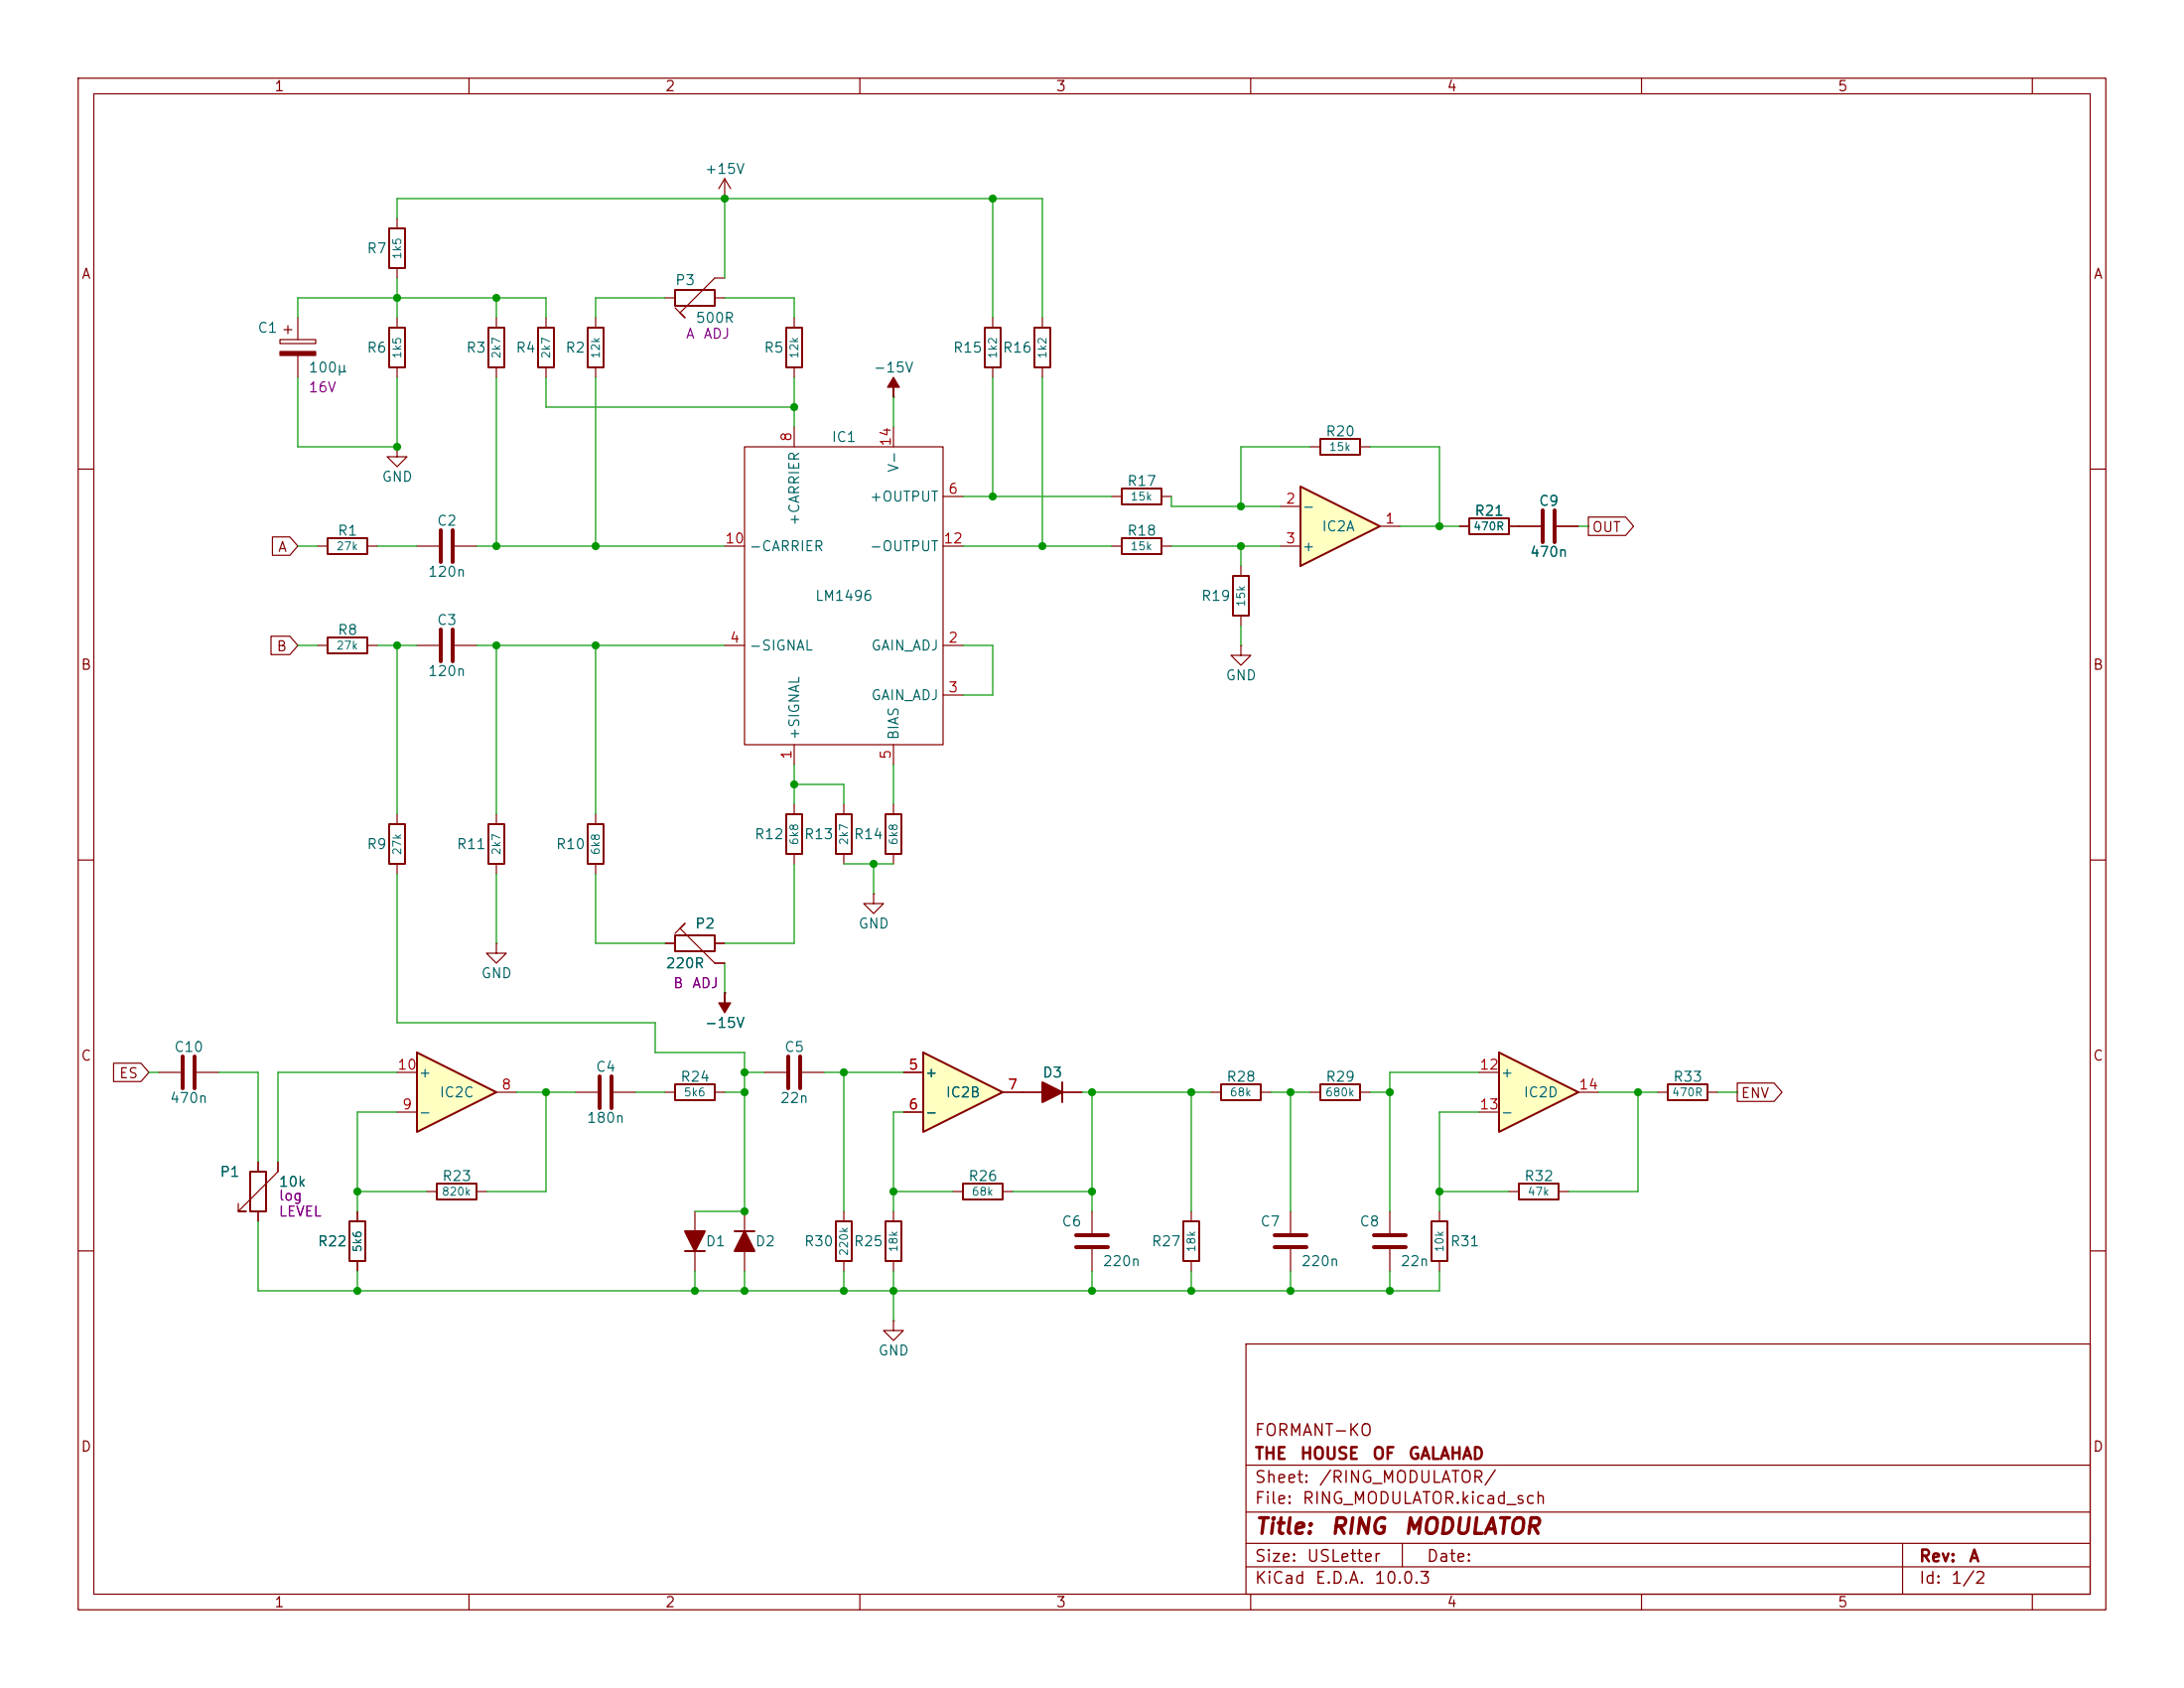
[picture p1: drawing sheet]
<svg xmlns="http://www.w3.org/2000/svg" width="279mm" height="216mm" viewBox="0 0 279 216" stroke-linecap="round" stroke-linejoin="round" font-family="sans-serif">
<g fill="none" stroke="#840000" stroke-width=".15">
<path d="M10 10h259.4v195.9h-259.4zM12 12h255.4v191.9h-255.4zM60 10v2M110 10v2M160 10v2M210 10v2M260 10v2M10 60h2M267.4 60h2M10 110h2M267.4 110h2M10 160h2"/>
<path d="M159.4 171.9h108v32h-108zM267.4 160h2M159.4 197.4h108M159.4 193.4h108M159.4 187.4h108M179.4 197.4v3M243.4 197.4v6.5M60 203.9v2M110 203.9v2M159.4 200.4h108M160 203.9v2M210 203.9v2"/>
<path d="M260 203.9v2"/>
</g>
<path d="M118.1 134.6l10.2 5.1-10.2 5.1z" fill="#ffffc2"/>
<path d="M49.8 29.2h2v5.1h-2zM75.2 41.9h2v5.1h-2zM143.5 68.8h5.1v2.1h-5.1zM143.5 62.5h5.1v2h-5.1zM49.8 105.4h2v5.1h-2zM62.5 105.4h2v5.1h-2zM75.2 105.4h2v5.1h-2zM86.4 119.6h5v2.1h-5zM86.4 138.7h5v2h-5zM118.1 134.6l10.2 5.1-10.2 5.1zM135.9 138.4v2.6M87.6 160h2.6" fill="none" stroke="#840000" stroke-width=".25"/>
<g fill="none" stroke="#840000" stroke-width=".15">
<path d="M50.8 27.9v1.3M50.8 34.3v1.3M92.7 25.4h.1M92.7 22.9l-.8 1.2M92.7 22.9l.8 1.2M92.7 22.9v2.5M76.2 40.6v1.3M76.2 47v1.3M142.2 69.9h1.3M142.2 63.5h1.3M148.6 69.9h1.3M148.6 63.5h1.3"/>
<path d="M50.8 104.1v1.3M50.8 110.5v1.3M63.5 104.1v1.3M63.5 110.5v1.3M76.2 104.1v1.3M76.2 110.5v1.3M86.4 119.4l1.2-1.3-.6 .6 4.4 4.5h1.3M111.8 114.3v1.3h1.2l-1.2 1.2-1.3-1.2h1.3M111.8 114.3h.1M63.5 120.7v1.2h1.3l-1.3 1.3-1.3-1.3h1.3M63.5 120.7h.1M85.1 139.7h1.3"/>
<path d="M85.1 120.7h1.3M91.4 139.7h1.3M91.4 120.7h1.3M92.7 127h.1M97.8 137.2h2.8M102.6 137.2h2.8M115.6 137.2h2.5M128.3 139.7h10.1M88.9 154.9v7.7M115.6 142.2h2.5"/>
</g>
<path d="M100.8 135.1v4.1M102.4 135.1v4.1" fill="none" stroke="#840000" stroke-width=".51"/>
<path d="M92.7 127v1.3h.8l-.8 1.2-.8-1.2h.8z" fill="#840000" stroke="#840000" stroke-width=".15"/>
<g fill="#840000" stroke="#840000" stroke-width=".25">
<path d="M133.3 138.4l2.6 1.3-2.6 1.3z"/>
<path d="M87.6 157.5h2.6l-1.3 2.5z"/>
</g>
<path d="M166.4 62.2l10.1 5.1-10.1 5.1z" fill="#ffffc2"/>
<g fill="none" stroke="#840000" stroke-width=".25">
<path d="M86.4 37.1h5v2h-5zM49.8 41.9h2v5.1h-2zM62.5 41.9h2v5.1h-2zM68.8 41.9h2.1v5.1h-2.1zM100.6 41.9h2v5.1h-2zM126 41.9h2v5.1h-2zM132.3 41.9h2.1v5.1h-2.1zM168.9 56.1h5.1v2.1h-5.1zM41.9 68.8h5.1v2.1h-5.1zM157.7 73.7h2.1v5h-2.1zM166.4 62.2l10.1 5.1-10.1 5.1zM41.9 81.5h5.1v2.1h-5.1z"/>
<path d="M100.6 104.1h2v5.1h-2zM106.9 104.1h2.1v5.1h-2.1zM113.3 104.1h2v5.1h-2zM156.2 138.7h5.1v2h-5.1zM168.9 138.7h5.1v2h-5.1zM32 149.9h2v5h-2zM94 157.5h2.5M106.9 156.2h2.1v5.1h-2.1zM113.3 156.2h2v5.1h-2zM123.2 151.4h5.1v2h-5.1zM151.4 156.2h2v5.1h-2zM183.1 156.2h2.1v5.1h-2.1z"/>
<path d="M194.3 151.4h5.1v2h-5.1z"/>
</g>
<g fill="none" stroke="#840000" stroke-width=".15">
<path d="M85.1 38.1h1.3M91.4 38.1h1.3M92.7 35.6h-1.3l-4.4 4.4 .6 .6-1.2-1.2M35.8 43.4h4.6v.5h-4.6zM36.3 42.2h1M36.8 41.7v1M38.1 40.6v2.8M38.1 45.5v2.8M50.8 57.2v1.2h1.3l-1.3 1.3-1.3-1.3h1.3M50.8 57.2h.1M50.8 40.6v1.3M50.8 47v1.3"/>
<path d="M63.5 40.6v1.3M63.5 47v1.3M69.8 40.6v1.3M69.8 47v1.3M95.2 57.2h25.4v38.1h-25.4zM101.6 40.6v1.3M101.6 47v1.3M101.6 54.6v2.6M114.3 50.8h.1M114.3 54.6v2.6M127 40.6v1.3M127 47v1.3"/>
<path d="M133.3 40.6v1.3M133.3 47v1.3M167.6 57.2h1.3M174 57.2h1.3M40.6 69.9h1.3M47 69.9h1.3M53.3 69.9h2.8M58.2 69.9h2.8M92.7 69.9h2.5M120.6 69.9h2.6M120.6 63.5h2.6M158.7 72.4v1.3"/>
<path d="M158.7 78.7v1.3M163.8 64.8h2.6M163.8 69.9h2.6M176.5 67.3h2.6M40.6 82.6h1.3M47 82.6h1.3M53.3 82.6h2.8M58.2 82.6h2.8M92.7 82.6h2.5M101.6 95.3v2.5M114.3 95.3v2.5M120.6 82.6h2.6"/>
<path d="M120.6 88.9h2.6M158.7 82.6v1.2h1.3l-1.3 1.3-1.2-1.3h1.2M158.7 82.6h.1M101.6 102.9v1.2M101.6 109.2v1.3M107.9 102.9v1.2M107.9 109.2v1.3M114.3 102.9v1.2M114.3 109.2v1.3M154.9 139.7h1.3M161.3 139.7h1.3M167.6 139.7h1.3"/>
<path d="M174 139.7h1.3M33 148.6v1.3M33 154.9v1.3M35.6 148.6v1.3l-5.1 5h1h-1v-1M95.2 154.9v7.7M107.9 154.9v1.3M114.3 154.9v1.3M121.9 152.4h1.3M128.3 152.4h1.2M139.7 154.9v2.8M139.7 159.8v2.8M152.4 154.9v1.3"/>
<path d="M165.1 154.9v2.8M165.1 159.8v2.8M177.8 154.9v2.8M177.8 159.8v2.8M184.1 154.9v1.3M193 152.4h1.3M199.4 152.4h1.3M107.9 161.3v1.3M114.3 168.9v1.3h1.3l-1.3 1.3-1.3-1.3h1.3M114.3 168.9h.1M114.3 161.3v1.3M152.4 161.3v1.3"/>
<path d="M184.1 161.3v1.3"/>
</g>
<path d="M95.2 157.5l1.3 2.5h-2.5z" fill="#840000" stroke="#840000" stroke-width=".25"/>
<path d="M56.4 67.8v4.1M57.9 67.8v4.1M56.4 80.5v4.1M57.9 80.5v4.1M137.7 159.5h4M137.7 158h4M163.1 159.5h4M163.1 158h4M175.8 159.5h4M175.8 158h4" fill="none" stroke="#840000" stroke-width=".51"/>
<g fill="#840000" stroke="#840000" stroke-width=".15">
<path d="M35.8 45h4.6v.5h-4.6z"/>
<path d="M114.3 48.3l.8 1.2h-.8v1.3v-1.3h-.8z"/>
</g>
<path d="M191.8 134.6l10.1 5.1-10.1 5.1z" fill="#ffffc2"/>
<path d="M188 66.3h5v2h-5zM191.8 134.6l10.1 5.1-10.1 5.1zM213.4 138.7h5v2h-5zM44.7 156.2h2v5.1h-2zM55.9 151.4h5.1v2h-5.1z" fill="none" stroke="#840000" stroke-width=".25"/>
<path d="M186.7 67.3h1.3M193 67.3h4.1M199.1 67.3h2.8M189.2 137.2h2.6M201.9 139.7h2.6M212.1 139.7h1.3M218.4 139.7h1.3M45.7 154.9v1.3M54.6 152.4h1.3M61 152.4h1.2M189.2 142.2h2.6M45.7 161.3v1.3" fill="none" stroke="#840000" stroke-width=".15"/>
<path d="M197.4 65.3v4M198.9 65.3v4" fill="none" stroke="#840000" stroke-width=".51"/>
<path d="M53.3 134.6l10.2 5.1-10.2 5.1z" fill="#ffffc2"/>
<path d="M53.3 134.6l10.2 5.1-10.2 5.1z" fill="none" stroke="#840000" stroke-width=".25"/>
<g fill="none" stroke="#840000" stroke-width=".15">
<path d="M34.9 68.7h2.2l1 1.2-1 1.1h-2.2zM186.7 67.3h1.3M193 67.3h4.1M199.1 67.3h2.8M203.2 66.1h4.8l1 1.2-1 1.2h-4.8zM34.7 81.4h2.4l1 1.2-1 1.1h-2.4zM14.5 136h3.5l1 1.2-1 1.1h-3.5zM20.3 137.2h2.8M25.1 137.2h2.8M50.8 137.2h2.5M63.5 139.7h2.5M73.7 139.7h2.8"/>
<path d="M78.5 139.7h2.8M85.1 120.7h1.3M91.4 120.7h1.3M91.4 123.2h1.3M92.7 127h.1M115.6 137.2h2.5M128.3 139.7h5M135.9 139.7h2.5M222.2 138.5h4.8l1 1.2-1 1.2h-4.8zM33 148.6v1.3M33 154.9v1.3M35.6 148.6v1.3"/>
<path d="M45.7 154.9v1.3M50.8 142.2h2.5M115.6 142.2h2.5M45.7 161.3v1.3"/>
</g>
<path d="M23.4 135.1v4.1M24.9 135.1v4.1M76.7 137.7v4M78.2 137.7v4" fill="none" stroke="#840000" stroke-width=".51"/>
<g fill="none" stroke="#009600" stroke-width=".15">
<path d="M50.8 27.9v-2.5h82.5v15.2M50.8 35.6v5M63.5 38.1v2.5M85.1 38.1h-8.9v2.5M92.7 38.1h8.9v2.5M92.7 25.4v10.2M127 25.4v15.2M38.1 48.3v8.9h12.7v-8.9M38.1 40.6v-2.5h31.7v2.5M63.5 48.3v21.6M69.8 48.3v3.8h31.8M76.2 48.3v21.6"/>
<path d="M101.6 48.3v6.3M114.3 50.8v3.8M127 48.3v15.2M133.3 48.3v21.6M167.6 57.2h-8.9v7.6M175.3 57.2h8.8v10.1M38.1 69.9h2.5M48.3 69.9h5M61 69.9h31.7M123.2 69.9h19M123.2 63.5h19M149.9 69.9h13.9"/>
<path d="M149.9 63.5v1.3h13.9M158.7 69.9v2.5M179.1 67.3h7.6M201.9 67.3h1.3M38.1 82.6h2.5M48.3 82.6h5M50.8 82.6v21.5M61 82.6h31.7M63.5 82.6v21.5M76.2 82.6v21.5M101.6 97.8v5.1M114.3 97.8v5.1"/>
<path d="M123.2 82.6h3.8v6.3h-3.8M158.7 80v2.6M50.8 111.8v19h33v3.8h11.4v20.3h-6.3M63.5 111.8v8.9M76.2 111.8v8.9h8.9M101.6 110.5v10.2h-8.9M101.6 100.3h6.3v2.6M107.9 110.5h6.4M111.8 110.5v3.8M19 137.2h1.3M27.9 137.2h5.1v11.4M50.8 137.2h-15.2v11.4"/>
<path d="M66 139.7h7.7M69.8 139.7v12.7h-7.6M81.3 139.7h3.8M92.7 123.2v3.8M92.7 139.7h2.5M95.2 137.2h2.6M105.4 137.2h10.2M107.9 137.2v17.7M138.4 139.7h16.5M139.7 139.7v15.2M152.4 139.7v15.2M162.6 139.7h5"/>
<path d="M165.1 139.7v15.2M175.3 139.7h2.5M189.2 137.2h-11.4v17.7M204.5 139.7h7.6M209.5 139.7v12.7h-8.8M219.7 139.7h2.5M33 156.2v8.9h151.1v-2.5M45.7 152.4h8.9M50.8 142.2h-5.1v12.7M114.3 152.4h7.6M115.6 142.2h-1.3v12.7M129.5 152.4h10.2"/>
<path d="M184.1 152.4h8.9M189.2 142.2h-5.1v12.7M45.7 162.6v2.5M88.9 162.6v2.5M95.2 162.6v2.5M107.9 162.6v2.5M114.3 162.6v6.3M139.7 162.6v2.5M152.4 162.6v2.5M165.1 162.6v2.5M177.8 162.6v2.5"/>
</g>
<g fill="#009600" stroke="#009600" stroke-width=".13">
<circle cx="158.7" cy="64.8" r=".46"/>
<circle cx="101.6" cy="100.3" r=".46"/>
<circle cx="158.7" cy="69.9" r=".46"/>
<circle cx="111.8" cy="110.5" r=".46"/>
<circle cx="69.8" cy="139.7" r=".46"/>
<circle cx="50.8" cy="82.6" r=".46"/>
<circle cx="63.5" cy="82.6" r=".46"/>
<circle cx="107.9" cy="165.1" r=".46"/>
<circle cx="107.9" cy="137.2" r=".46"/>
<circle cx="114.3" cy="165.1" r=".46"/>
<circle cx="139.7" cy="165.1" r=".46"/>
<circle cx="114.3" cy="152.4" r=".46"/>
<circle cx="95.2" cy="165.1" r=".46"/>
<circle cx="95.2" cy="154.9" r=".46"/>
<circle cx="95.2" cy="139.7" r=".46"/>
<circle cx="95.2" cy="137.2" r=".46"/>
<circle cx="88.9" cy="165.1" r=".46"/>
<circle cx="76.2" cy="69.9" r=".46"/>
<circle cx="76.2" cy="82.6" r=".46"/>
<circle cx="63.5" cy="38.1" r=".46"/>
<circle cx="50.8" cy="38.1" r=".46"/>
<circle cx="63.5" cy="69.9" r=".46"/>
<circle cx="50.8" cy="57.2" r=".46"/>
<circle cx="92.7" cy="25.4" r=".46"/>
<circle cx="101.6" cy="52.1" r=".46"/>
<circle cx="127" cy="63.5" r=".46"/>
<circle cx="133.3" cy="69.9" r=".46"/>
<circle cx="127" cy="25.4" r=".46"/>
<circle cx="177.8" cy="165.1" r=".46"/>
<circle cx="152.4" cy="165.1" r=".46"/>
<circle cx="165.1" cy="165.1" r=".46"/>
<circle cx="139.7" cy="152.4" r=".46"/>
<circle cx="152.4" cy="139.7" r=".46"/>
<circle cx="165.1" cy="139.7" r=".46"/>
<circle cx="177.8" cy="139.7" r=".46"/>
<circle cx="139.7" cy="139.7" r=".46"/>
<circle cx="184.1" cy="152.4" r=".46"/>
<circle cx="209.5" cy="139.7" r=".46"/>
<circle cx="184.1" cy="67.3" r=".46"/>
<circle cx="45.7" cy="165.1" r=".46"/>
<circle cx="45.7" cy="152.4" r=".46"/>
</g>
<g font-size="2" fill="#840000">
<text x="160.4" y="196.7">Title:</text>
<text x="170.1" y="196.7">RING</text>
<text x="179.4" y="196.7">MODULATOR</text>
</g>
<g font-size="1.5" fill="#840000">
<text x="160.4" y="184">FORMANT-KO</text>
<text x="160.4" y="190">Sheet:</text>
<text x="160.4" y="187">THE</text>
<text x="166.2" y="187">HOUSE</text>
<text x="168.6" y="190">/RING_MODULATOR/</text>
<text x="175.5" y="187">OF</text>
<text x="180.1" y="187">GALAHAD</text>
<text x="160.4" y="192.7">File:</text>
<text x="166.5" y="192.7">RING_MODULATOR.kicad_sch</text>
<text x="160.4" y="202.9">KiCad</text>
<text x="160.4" y="200.1">Size:</text>
<text x="167.1" y="200.1">USLetter</text>
<text x="168.1" y="202.9">E.D.A.</text>
<text x="175.7" y="202.9">10.0.3</text>
<text x="182.4" y="200.1">Date:</text>
<text x="245.4" y="200.1">Rev:</text>
<text x="245.4" y="202.9">Id:</text>
<text x="249.5" y="202.9">1/2</text>
<text x="251.8" y="200.1">A</text>
</g>
<g font-size="1.3" fill="#840000">
<text x="35" y="12">1</text>
<text x="85" y="12">2</text>
<text x="135" y="12">3</text>
<text x="185" y="12">4</text>
<text x="235" y="12">5</text>
<text x="10.3" y="36">A</text>
<text x="267.7" y="36">A</text>
<text x="35.5" y="70.9">A</text>
<text x="203.6" y="68.4">OUT</text>
<text x="35.3" y="83.6">B</text>
<text x="10.3" y="86">B</text>
<text x="267.7" y="86">B</text>
<text x="10.3" y="136">C</text>
<text x="267.7" y="136">C</text>
<text x="15.2" y="138.2">ES</text>
<text x="222.6" y="140.8">ENV</text>
<text x="10.3" y="186">D</text>
<text x="267.7" y="186">D</text>
<text x="35" y="205.9">1</text>
<text x="85" y="205.9">2</text>
<text x="135" y="205.9">3</text>
<text x="185" y="205.9">4</text>
<text x="235" y="205.9">5</text>
</g>
<g font-size="1.3" fill="#006464">
<text x="90.1" y="22.6">+15V</text>
<text x="46.8" y="32.7">R7</text>
<text x="86.3" y="36.8">P3</text>
<text x="88.9" y="41.6">500R</text>
<text x="32.9" y="42.9">C1</text>
<text x="39.4" y="48">100µ</text>
<text x="46.8" y="45.4">R6</text>
<text x="59.5" y="45.4">R3</text>
<text x="65.9" y="45.4">R4</text>
<text x="72.2" y="45.4">R2</text>
<text x="97.6" y="45.4">R5</text>
<text x="111.7" y="48">-15V</text>
<text x="121.8" y="45.4">R15</text>
<text x="128.2" y="45.4">R16</text>
<text x="106.3" y="56.9">IC1</text>
<text x="169.5" y="56.1">R20</text>
<text x="48.8" y="61.9">GND</text>
<text x="111.2" y="64.5">+OUTPUT</text>
<text x="115.3" y="60.5" transform="rotate(-90 115.3 60.5)">V-</text>
<text x="144.1" y="62.5">R17</text>
<text x="166.5" y="65.7">-</text>
<text x="196.8" y="65">C9</text>
<text x="43.1" y="68.8">R1</text>
<text x="55.8" y="67.6">C2</text>
<text x="95.8" y="70.8">-CARRIER</text>
<text x="102.6" y="67.4" transform="rotate(-90 102.6 67.4)">+CARRIER</text>
<text x="111.2" y="70.8">-OUTPUT</text>
<text x="144.1" y="68.8">R18</text>
<text x="166.5" y="70.8">+</text>
<text x="169" y="68.3">IC2A</text>
<text x="188.6" y="66.3">R21</text>
<text x="195.6" y="71.5">470n</text>
<text x="54.7" y="74.1">120n</text>
<text x="104.2" y="77.2">LM1496</text>
<text x="153.6" y="77.2">R19</text>
<text x="43.1" y="81.5">R8</text>
<text x="55.8" y="80.3">C3</text>
<text x="95.8" y="83.5">-SIGNAL</text>
<text x="111.4" y="83.5">GAIN_ADJ</text>
<text x="54.7" y="86.8">120n</text>
<text x="111.4" y="89.9">GAIN_ADJ</text>
<text x="156.7" y="87.3">GND</text>
<text x="102.6" y="94.7" transform="rotate(-90 102.6 94.7)">+SIGNAL</text>
<text x="115.3" y="94.7" transform="rotate(-90 115.3 94.7)">BIAS</text>
<text x="96.4" y="107.7">R12</text>
<text x="102.8" y="107.7">R13</text>
<text x="109.1" y="107.7">R14</text>
<text x="46.8" y="108.9">R9</text>
<text x="58.3" y="108.9">R11</text>
<text x="71" y="108.9">R10</text>
<text x="88.8" y="119.1">P2</text>
<text x="109.7" y="119.1">GND</text>
<text x="61.5" y="125.4">GND</text>
<text x="85.1" y="124.2">220R</text>
<text x="90.1" y="131.8">-15V</text>
<text x="22.2" y="134.9">C10</text>
<text x="76.1" y="137.4">C4</text>
<text x="100.3" y="134.9">C5</text>
<text x="21.6" y="141.4">470n</text>
<text x="53.5" y="143.2">-</text>
<text x="53.5" y="138.1">+</text>
<text x="56.1" y="140.7">IC2C</text>
<text x="75" y="143.9">180n</text>
<text x="87" y="138.7">R24</text>
<text x="99.7" y="141.4">22n</text>
<text x="118.2" y="138.1">+</text>
<text x="118.2" y="143.2">-</text>
<text x="120.9" y="140.7">IC2B</text>
<text x="133.3" y="138.1">D3</text>
<text x="156.8" y="138.7">R28</text>
<text x="169.5" y="138.7">R29</text>
<text x="191.9" y="138.1">+</text>
<text x="191.9" y="143.2">-</text>
<text x="194.8" y="140.7">IC2D</text>
<text x="214" y="138.7">R33</text>
<text x="28" y="150.8">P1</text>
<text x="35.6" y="152.1">10k</text>
<text x="56.5" y="151.4">R23</text>
<text x="123.8" y="151.4">R26</text>
<text x="194.9" y="151.4">R32</text>
<text x="40.5" y="159.7">R22</text>
<text x="90.2" y="159.7">D1</text>
<text x="96.5" y="159.7">D2</text>
<text x="102.8" y="159.7">R30</text>
<text x="109.1" y="159.7">R25</text>
<text x="135.7" y="157.2">C6</text>
<text x="147.2" y="159.7">R27</text>
<text x="161.1" y="157.2">C7</text>
<text x="173.8" y="157.2">C8</text>
<text x="185.4" y="159.7">R31</text>
<text x="141" y="162.3">220n</text>
<text x="166.4" y="162.3">220n</text>
<text x="179.1" y="162.3">22n</text>
<text x="112.3" y="173.7">GND</text>
</g>
<g font-size="1.3" fill="#840084">
<text x="87.6" y="43.6">A</text>
<text x="89.9" y="43.6">ADJ</text>
<text x="39.4" y="50.5">16V</text>
<text x="86" y="126.7">B</text>
<text x="88.5" y="126.7">ADJ</text>
<text x="35.6" y="153.9">log</text>
<text x="35.6" y="155.9">LEVEL</text>
</g>
<g font-size="1.3" fill="#a90000">
<text x="101.6" y="56.6" transform="rotate(-90 101.6 56.6)">8</text>
<text x="114.3" y="57.2" transform="rotate(-90 114.3 57.2)">14</text>
<text x="121.2" y="63.5">6</text>
<text x="164.4" y="64.7">2</text>
<text x="92.7" y="69.8">10</text>
<text x="120.6" y="69.8">12</text>
<text x="164.4" y="69.8">3</text>
<text x="177.1" y="67.3">1</text>
<text x="93.3" y="82.5">4</text>
<text x="121.2" y="82.5">2</text>
<text x="121.2" y="88.9">3</text>
<text x="101.6" y="97.2" transform="rotate(-90 101.6 97.2)">1</text>
<text x="114.3" y="97.2" transform="rotate(-90 114.3 97.2)">5</text>
<text x="50.8" y="137.1">10</text>
<text x="116.1" y="137.1">5</text>
<text x="189.2" y="137.1">12</text>
<text x="51.4" y="142.2">9</text>
<text x="64.1" y="139.7">8</text>
<text x="116.1" y="142.2">6</text>
<text x="128.8" y="139.7">7</text>
<text x="189.2" y="142.2">13</text>
<text x="201.9" y="139.7">14</text>
</g>
<g font-size="1" fill="#006464">
<text x="51.6" y="33.3" transform="rotate(-90 51.6 33.3)">1k5</text>
<text x="51.6" y="46" transform="rotate(-90 51.6 46)">1k5</text>
<text x="64.3" y="46" transform="rotate(-90 64.3 46)">2k7</text>
<text x="70.6" y="46" transform="rotate(-90 70.6 46)">2k7</text>
<text x="77" y="46" transform="rotate(-90 77 46)">12k</text>
<text x="102.4" y="46" transform="rotate(-90 102.4 46)">12k</text>
<text x="127.8" y="46" transform="rotate(-90 127.8 46)">1k2</text>
<text x="134.1" y="46" transform="rotate(-90 134.1 46)">1k2</text>
<text x="169.9" y="57.9">15k</text>
<text x="144.5" y="64.3">15k</text>
<text x="42.9" y="70.6">27k</text>
<text x="144.5" y="70.6">15k</text>
<text x="188.4" y="68.1">470R</text>
<text x="159.5" y="77.7" transform="rotate(-90 159.5 77.7)">15k</text>
<text x="42.9" y="83.3">27k</text>
<text x="51.6" y="109.5" transform="rotate(-90 51.6 109.5)">27k</text>
<text x="64.3" y="109.5" transform="rotate(-90 64.3 109.5)">2k7</text>
<text x="77" y="109.5" transform="rotate(-90 77 109.5)">6k8</text>
<text x="102.4" y="108.2" transform="rotate(-90 102.4 108.2)">6k8</text>
<text x="108.7" y="108.2" transform="rotate(-90 108.7 108.2)">2k7</text>
<text x="115.1" y="108.2" transform="rotate(-90 115.1 108.2)">6k8</text>
<text x="87.4" y="140.5">5k6</text>
<text x="157.2" y="140.5">68k</text>
<text x="169.5" y="140.5">680k</text>
<text x="213.8" y="140.5">470R</text>
<text x="56.4" y="153.2">820k</text>
<text x="124.2" y="153.2">68k</text>
<text x="195.3" y="153.2">47k</text>
<text x="46.5" y="160.3" transform="rotate(-90 46.5 160.3)">5k6</text>
<text x="108.7" y="160.7" transform="rotate(-90 108.7 160.7)">220k</text>
<text x="115.1" y="160.3" transform="rotate(-90 115.1 160.3)">18k</text>
<text x="153.2" y="160.3" transform="rotate(-90 153.2 160.3)">18k</text>
<text x="184.9" y="160.3" transform="rotate(-90 184.9 160.3)">10k</text>
</g>
</svg>
